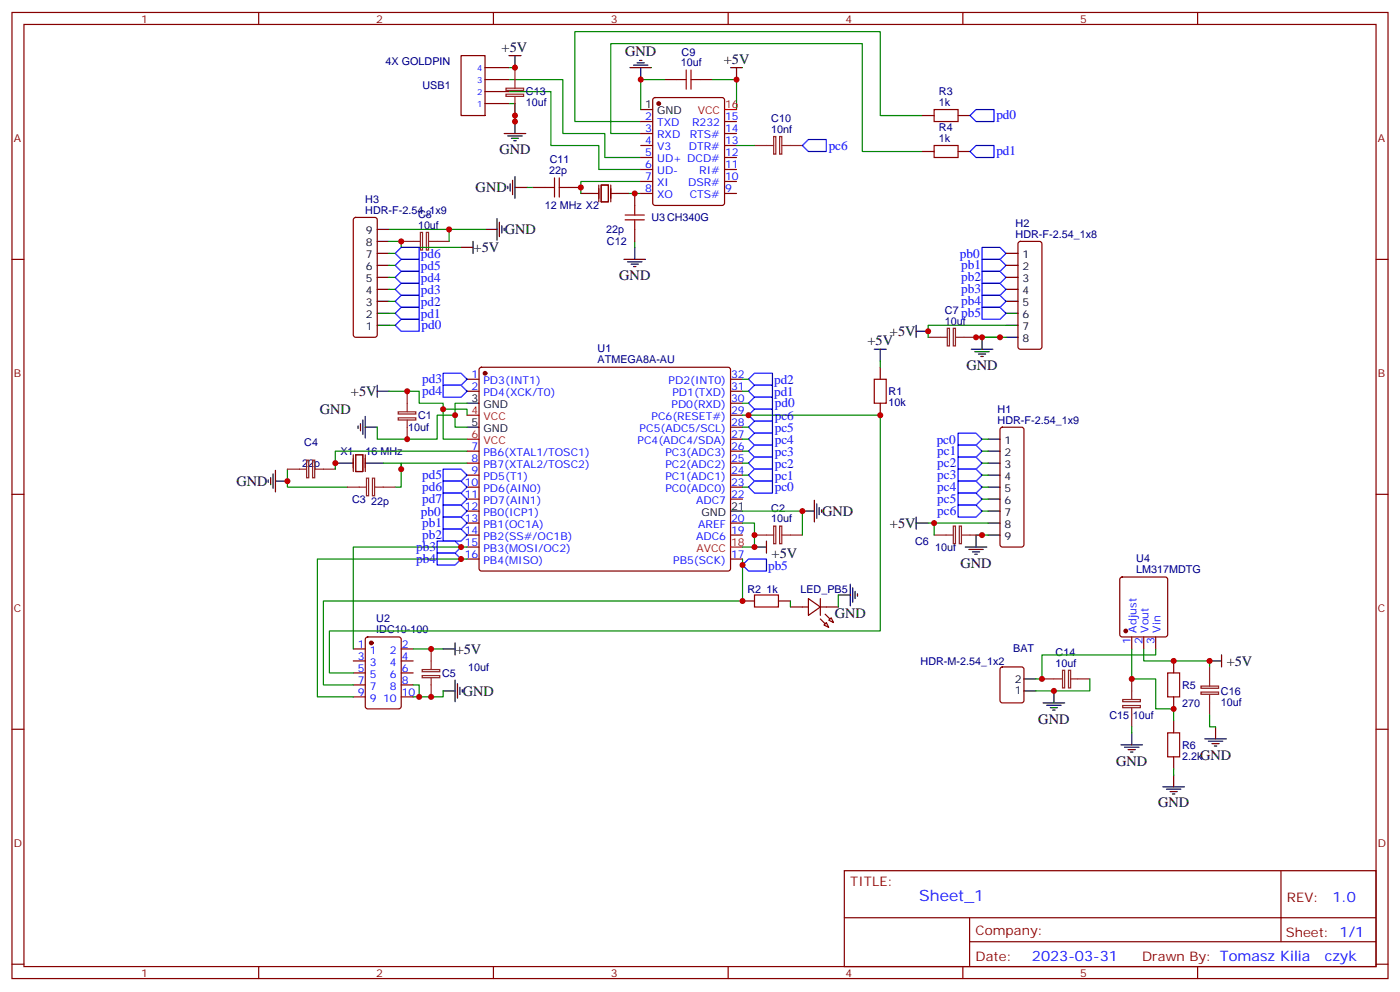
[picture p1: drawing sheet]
<svg xmlns="http://www.w3.org/2000/svg" width="412mm" height="292mm" viewBox="0 0 412 292" stroke-linecap="round" stroke-linejoin="round" font-family="sans-serif">
<g fill="none" stroke="#870000" stroke-width=".35">
<path d="M3.5 3.7h405.4v284.3h-405.4zM7.1 7.2h398.2v277.3h-398.2zM76.2 3.7v3.5M142.9 19.9h7M145.3 3.7v3.5M214.5 3.7v3.5M283.6 3.7v3.5M352.8 3.7v3.5M142.9 30.5h7M142.9 27h7M142.9 23.4h7M188.7 35.8h3.6"/>
<path d="M188.7 39.3h3.6M192.5 28.9l.5-.2h19.7l.7 .4v30.7l-.4 .6-20 .1-.7-.5v-30.6zM195.8 23.4h3.5M206.4 23.4h3.5M213.4 35.8h3.6M213.4 39.3h3.6M271.6 34h3.6M282.2 34h3.6M157 55.2h3.5M167.6 55.2h3.5M174.6 56.9h1.8M176.4 54.5v4.9"/>
<path d="M177.1 54.5h2.1v4.9h-2.1zM179.9 54.5v4.9M179.9 56.9h1.8M187 56.9v3.6M188.7 56.9h3.6M188.7 42.8h3.6M188.7 46.4h3.6M188.7 49.9h3.6M188.7 53.4h3.6M213.4 56.9h3.6M213.4 42.8h3.6M213.4 46.4h3.6"/>
<path d="M213.4 49.9h3.6M213.4 53.4h3.6M271.6 44.6h3.6M282.2 44.6h3.6M3.5 76.3h3.6M104.3 64.2l.5-.2h5.6l.5 .2 .2 .5v33.9l-.2 .5-.5 .2h-5.6l-.5-.3-.2-.4v-33.9zM187 67.5v3.5M300.1 71.3l.5-.3h5.6l.5 .3 .2 .5v30.3l-.2 .5-.5 .2h-5.6l-.5-.2-.2-.5v-30.3zM405.3 76.3h3.6M137.6 111.6h3.5M137.6 115.1h3.5M141.3 108.3l.5-.2h72.7l.5 .2 .2 .5v58.6l-.2 .5-.5 .2h-72.7l-.5-.3-.2-.4v-58.6z"/>
<path d="M215.2 111.6h3.5M215.2 115.1h3.5M215.2 118.7h3.5M259.3 108.1v3.5M259.3 118.7v3.5M137.6 132.8h3.5M137.6 136.3h3.5M137.6 139.8h3.5M215.2 132.8h3.5M215.2 136.3h3.5M215.2 139.8h3.5M215.2 129.3h3.5"/>
<path d="M215.2 125.7h3.5M215.2 122.2h3.5M294.8 125.9l.5-.2h5.6l.5 .2 .2 .5v33.9l-.2 .5-.5 .2h-5.6l-.5-.2-.2-.5v-33.9zM3.5 145.5h3.6M137.6 143.4h3.5M137.6 146.9h3.5M137.6 150.4h3.5M137.6 154h3.5M137.6 157.5h3.5M215.2 143.4h3.5M215.2 146.9h3.5M215.2 154h3.5"/>
<path d="M215.2 157.5h3.5M405.3 145.5h3.6M137.6 161h3.5M137.6 164.5h3.5M215.2 164.5h3.5M218.7 176.9h3.5M229.3 176.9h3.5M232.8 178.6h5.3M238.1 176.2l3.6 2.4-3.6 2.5zM241.7 178.6h5.2M241.7 176.2v4.9M330.1 170l.5-.2h12.7l.5 .2 .2 .5v16.3l-.3 .5-.4 .2h-12.7l-.5-.3-.3-.4v-16.3z"/>
<path d="M104.1 191h3.5M104.1 194.5h3.5M104.1 198h3.5M107.8 187.7l.5-.2h9.2l.6 .4 .1 20-.5 .7h-9.4l-.6-.4-.1-20zM118.2 191h3.5M118.2 194.5h3.5M118.2 198h3.5M242.7 183.9l.7-.7 .7 1.4zM244.1 182.5l.7-.7 .7 1.4zM294.8 196.5l.5-.2h5.6l.7 .4v9.5l-.4 .6-5.9 .1-.7-.5v-9.4zM333.4 187.5v3.5M336.9 187.5v3.5"/>
<path d="M340.4 187.5v3.5M345.7 194.5v3.5M3.5 214.6h3.6M104.1 205.1h3.5M104.1 201.6h3.5M118.2 205.1h3.5M118.2 201.6h3.5M345.7 205.1v3.5M345.7 212.2v3.5M405.3 214.6h3.6M345.7 222.7v3.6M248.7 256.3h156.6v28.2h-156.6z"/>
<path d="M377.3 256.3v20.9M248.7 270.1h156.5M285.6 277.2h119.6M285.6 270.1v14.1M3.5 283.8h3.6M76.2 284.5v3.5M145.3 284.5v3.5M214.5 284.5v3.5M283.6 284.5v3.5M352.8 284.5v3.5M405.3 283.8h3.6"/>
</g>
<g fill="#870000" stroke="#870000" stroke-width=".35">
<path d="M243.1 180.8l1.4 1.4z"/>
<path d="M241.7 182.2l1.4 1.4z"/>
<circle cx="142.9" cy="109.9" r=".53"/>
<circle cx="109.4" cy="189.2" r=".53"/>
<circle cx="194" cy="30.5" r=".53"/>
<circle cx="331.6" cy="185.7" r=".53"/>
</g>
<g fill="none" stroke="#000" stroke-width=".35">
<path d="M149.9 16.4h3.6M151.7 16.4v3.5M185.6 19.9h6.3M186.6 19.2h4.3M187.7 18.5h2.1M188.4 17.8h.7M188.7 19.9v3.5M215.2 19.9h3.5M217 19.9v3.5M148.5 39.3h6.4M151.7 35.8v3.5M188.7 32.2h3.6"/>
<path d="M149.6 40h4.2M149.6 54.8v.7M150.3 54.1v2.1M150.6 40.7h2.2M151 53.1v4.2M151.3 41.4h.7M151.7 52v6.3M151.7 55.2h3.5M171.1 56.9h3.5M181.7 56.9h3.5M111.1 74.6h3.6M111.1 78.1h3.6"/>
<path d="M111.1 67.5h3.6M111.1 71h3.6M135.8 72.8h3.5M139.3 71v3.6M142.9 67.5h3.5M146.4 64.3v6.4M147.1 65.4v4.2M147.8 66.5v2.1M148.5 67.2v.7M183.8 76.3h6.3M184.9 77h4.2M185.9 77.8h2.1"/>
<path d="M186.6 78.5h.7M187 72.8v3.5M296.3 74.6h3.6M296.3 78.1h3.6M111.1 81.6h3.6M111.1 85.2h3.6M111.1 88.7h3.6M111.1 92.2h3.6M111.1 95.7h3.6M269.9 95.7v3.6M269.9 97.5h3.5M289.3 99.3v3.5"/>
<path d="M296.3 81.6h3.6M296.3 85.2h3.6M296.3 88.7h3.6M296.3 92.2h3.6M296.3 95.7h3.6M296.3 99.3h3.6M111.1 115.1h3.6M111.1 113.4v3.5M137.6 118.7h3.5M257.5 102.8h3.6M259.3 102.8v3.5M286.1 102.8h6.4"/>
<path d="M287.2 103.5h4.2M288.2 104.2h2.1M288.9 104.9h.7M80.4 139.5v4.2M81.1 138.4v6.4M98.8 136.3h5.3M105.5 125.4v.7M106.2 124.7v2.1M106.9 123.6v4.2M107.6 125.7h3.5M107.6 122.6v6.3M107.6 136.3h5.3"/>
<path d="M137.6 125.7h3.5M291 136.3h3.6M291 129.3h3.6M291 132.8h3.6M291 139.8h3.6M79 141.3v.7M79.7 140.5v2.2M81.1 141.6h3.6M215.2 150.4h3.5M225.8 159.2v3.6M236.4 150.4h3.5M239.9 147.2v6.4"/>
<path d="M240.6 148.3v4.2M241.3 149.4v2.1M242 150.1v.7M269.9 154h3.5M269.9 152.2v3.5M287.5 157.5v3.5M291 150.4h3.6M291 143.4h3.6M291 146.9h3.6M291 154h3.6M291 157.5h3.6M222.2 161h3.6"/>
<path d="M246.9 175.1h3.6M250.5 171.9v6.4M251.2 173v4.2M251.9 174.1v2.1M252.6 174.8v.7M284.3 161h6.4M285.4 161.7h4.2M286.5 162.4h2.1M287.2 163.1h.7M130.5 191h3.6M134.1 189.2v3.6M301.6 199.8h3.6"/>
<path d="M356.3 194.5h3.5M359.8 192.8v3.5M130.5 203.3h3.6M134.1 200.2v6.3M134.8 201.2v4.3M135.5 202.3v2.1M136.2 203v.7M301.6 203.3h3.6M307.3 206.9h6.3M308.3 207.6h4.3M309.4 208.3h2.1M310.1 209h.7"/>
<path d="M310.4 203.3v3.6M330.2 219.2h6.3M331.3 219.9h4.2M333.4 215.7v3.5M354.9 217.5h6.3M356 218.2h4.2M357 218.9h2.1M357.7 219.6h.7M358.1 213.9v3.6M332.3 220.6h2.1M333 221.3h.7M342.5 231.6h6.4"/>
<path d="M343.6 232.3h4.2M344.7 233h2.1M345.4 233.7h.7M345.7 228v3.6"/>
</g>
<path d="M213.4 32.2h3.6M137.6 122.2h3.5M137.6 129.3h3.5M215.2 161h3.5" fill="none" stroke="#f00" stroke-width=".35"/>
<g fill="none" stroke="#8c2424" stroke-width=".35">
<path d="M151.7 19.9v6M149 26h5.2v.6h-5.2zM149 27.7h5.2v.7h-5.2zM151.7 28.4v5.6M222.2 42.8h5.7M227.9 40.2h.6v5.2h-.6zM229.7 40.2h.6v5.2h-.6zM230.4 42.8h6M118.2 71h5.6M123.8 68.4h.7v5.2h-.7zM125.6 68.4h.6v5.2h-.6zM126.3 71h6"/>
<path d="M273.4 99.3h5.6M279 96.6h.7v5.2h-.7zM280.8 96.6h.6v5.2h-.6zM281.5 99.3h6M119.9 115.1v6M84.7 138.1h5.6M90.3 135.4h.6v5.2h-.6zM92.1 135.4h.6v5.2h-.6zM92.8 138.1h6M117.3 121.2h5.2v.6h-5.2zM117.3 123h5.2v.6h-5.2zM119.9 123.6v5.7"/>
<path d="M102.3 143.4h5.6M107.9 140.7h.7v5.2h-.7zM109.7 140.7h.6v5.2h-.6zM110.4 143.4h6M222.2 157.5h5.7M227.9 154.8h.6v5.2h-.6zM229.7 154.8h.6v5.2h-.6zM230.4 157.5h6M275.2 157.5h5.6M280.8 154.8h.6v5.2h-.6zM282.6 154.8h.6v5.2h-.6zM283.3 157.5h6"/>
<path d="M124.4 197.1h5.1v.6h-5.1zM124.4 198.8h5.1v.7h-5.1zM127 191v6M127 199.5v5.6M306.9 199.8h6M313 197.3h.6v5.2h-.6zM314.7 197.3h.7v5.2h-.7zM315.4 199.8h5.6M333.4 199.8v6M356.3 196.3v5.6M330.7 205.9h5.2v.6h-5.2zM330.7 207.6h5.2v.7h-5.2z"/>
<path d="M333.4 208.3v5.6M353.8 203.7h5.2v.6h-5.2zM353.8 201.9h5.2v.7h-5.2zM356.3 204.4v6"/>
</g>
<g fill="none" stroke="#008700" stroke-width=".35">
<path d="M149.9 19.9h1.8M149.9 30.5h1.8v5.3v-1.8M149.9 27h12.4v15.8h14.1v7.1h12.3M149.9 23.4h15.9v15.9h12.4v7.1h10.5M188.7 39.3h-8.8v-26.5h74.1v31.8h17.6M195.8 23.4h-7.1v8.8M209.9 23.4h7.1v8.8M271.6 34h-12.3v-24.7h-90v26.5h19.4M155.2 55.2h1.8M185.2 56.9h3.5M188.7 53.4h-17.6v3.5M217 42.8h5.2"/>
<path d="M114.7 71h3.5v1.8h17.6M114.7 67.5h28.2M114.7 78.1h1.7M114.7 74.6h1.7M132.3 67.5v3.5M187 71v1.8M114.7 95.7h1.7M114.7 92.2h1.7M114.7 88.7h1.7M114.7 85.2h1.7M114.7 81.6h1.7M287.5 99.3h8.8"/>
<path d="M296.3 95.7h-22.9v3.6M114.7 115.1h8.8v3.6h7v1.7M137.6 118.7h-3.5v7h3.5M218.7 118.7h1.8M218.7 111.6h1.8M218.7 115.1h1.8M259.3 106.3v1.8M84.7 138.1v5.3h17.6M112.9 136.3h5.3v7.1h-1.8M134.1 122.2h-5.3v7.1h-17.7v-3.6M137.6 122.2v-1.8h-7.1v8.9h7.1M137.6 132.8h-38.8v5.3"/>
<path d="M137.6 136.3h-19.4v1.8M218.7 122.2h40.6v63.5h-162.3v12.3h7.1M218.7 125.7h1.8M218.7 129.3h1.8M218.7 132.8h1.8M218.7 136.3h1.8M218.7 139.8h1.8M289.3 129.3h1.7M289.3 132.8h1.7M289.3 136.3h1.7M289.3 139.8h1.7M218.7 154h3.5v7h-3.5"/>
<path d="M218.7 150.4h17.7v7.1M218.7 143.4h1.8M273.4 154h17.6M275.2 154v3.5M287.5 157.5h3.5M289.3 143.4h1.7M289.3 146.9h1.7M289.3 150.4h1.7M137.6 161h-33.5v30M137.6 164.5h-44.1v40.6h10.6M218.7 164.5v12.4h-123.5v24.7h8.9M232.8 176.9v1.7"/>
<path d="M246.9 175.1v3.5M121.7 191h8.8M321 199.8v3.5h-15.8M333.4 191v8.8h7v8.8h5.3v3.6M336.9 191v3.5h19.4v1.8M340.4 191v1.8h-33.5v7h-1.7M121.7 201.6h1.8v3.5M130.5 203.3v1.8h-8.8M333.4 213.9v1.8M356.3 210.4v3.5h1.8M345.7 226.3v1.7"/>
</g>
<path d="M104.1 133.8v5M104.8 133.8h2.1v5h-2.1zM107.6 133.8v5" fill="none" stroke="#871200" stroke-width=".35"/>
<g fill="none" stroke="#a10000" stroke-width=".35">
<path d="M199.3 23.4h2.8M202.1 20.6v5.6M203.6 23.4h2.8M203.6 20.6v5.6M275.2 32.2h7v3.6h-7zM160.5 55.2h2.8M163.3 52.4v5.6M164.7 55.2h2.9M164.7 52.4v5.6M275.2 42.8h7v3.6h-7zM184.1 64.7h5.7M184.1 63.3h5.7"/>
<path d="M187 60.5v2.8M187 64.7v2.8M257.5 111.6h3.6v7.1h-3.6zM222.2 175.1h7.1v3.5h-7.1zM344 198h3.5v7.1h-3.5zM344 215.7h3.5v7h-3.5z"/>
</g>
<g fill="none" stroke="#00f" stroke-width=".35">
<path d="M287.5 32.2h5.3v3.6h-5.3l-1.7-1.8zM236.4 42.8l1.7-1.7h5.3v3.5h-5.3zM287.5 42.8h5.3v3.6h-5.3l-1.7-1.8zM116.4 78.1l1.8-1.8h5.3v3.6h-5.3zM116.4 74.6l1.8-1.8h5.3v3.5h-5.3zM289.3 72.8h5.3l1.7 1.8-1.7 1.7h-5.3zM289.3 76.3h5.3l1.7 1.8-1.7 1.8h-5.3zM289.3 79.9h5.3l1.7 1.7-1.7 1.8h-5.3zM116.4 95.7l1.8-1.7h5.3v3.5h-5.3zM116.4 92.2l1.8-1.7h5.3v3.5h-5.3zM116.4 88.7l1.8-1.8h5.3v3.6h-5.3zM116.4 85.2l1.8-1.8h5.3v3.5h-5.3z"/>
<path d="M116.4 81.6l1.8-1.7h5.3v3.5h-5.3zM289.3 83.4h5.3l1.7 1.8-1.7 1.7h-5.3zM289.3 86.9h5.3l1.7 1.8-1.7 1.8h-5.3zM289.3 90.5h5.3l1.7 1.7-1.7 1.8h-5.3zM130.5 109.9h5.3l1.8 1.7-1.8 1.8h-5.3zM130.5 113.4h5.3l1.8 1.7-1.8 1.8h-5.3zM220.5 118.7l1.7-1.8h5.3v3.5h-5.3zM220.5 115.1l1.7-1.7h5.3v3.5h-5.3zM220.5 111.6l1.7-1.7h5.3v3.5h-5.3zM130.5 138.1h5.3l1.8 1.7-1.8 1.8h-5.3zM220.5 136.3l1.7-1.8h5.3v3.6h-5.3zM220.5 132.8l1.7-1.8h5.3v3.5h-5.3z"/>
<path d="M220.5 129.3l1.7-1.8h5.3v3.5h-5.3zM220.5 125.7l1.7-1.7h5.3v3.5h-5.3zM220.5 122.2l1.7-1.8h5.3v3.6h-5.3zM222.2 138.1h5.3v3.5h-5.3l-1.7-1.8zM282.2 127.5h5.3l1.8 1.8-1.8 1.7h-5.3zM282.2 131h5.3l1.8 1.8-1.8 1.7h-5.3zM282.2 134.5h5.3l1.8 1.8-1.8 1.8h-5.3zM282.2 138.1h5.3l1.8 1.7-1.8 1.8h-5.3zM128.8 159.2h5.3l1.7 1.8-1.7 1.8h-5.3zM130.5 148.7h5.3l1.8 1.7-1.8 1.8h-5.3zM130.5 152.2h5.3l1.8 1.8-1.8 1.7h-5.3zM130.5 155.7h5.3l1.8 1.8-1.8 1.7h-5.3z"/>
<path d="M130.5 141.6h5.3l1.8 1.8-1.8 1.7h-5.3zM130.5 145.1h5.3l1.8 1.8-1.8 1.8h-5.3zM220.5 143.4l1.7-1.8h5.3v3.5h-5.3zM282.2 141.6h5.3l1.8 1.8-1.8 1.7h-5.3zM282.2 145.1h5.3l1.8 1.8-1.8 1.8h-5.3zM282.2 148.7h5.3l1.8 1.7-1.8 1.8h-5.3zM128.8 162.8h5.3l1.7 1.7-1.7 1.8h-5.3zM218.7 166.3l1.8-1.8h5.3v3.6h-5.3z"/>
</g>
<path d="M135.8 16.4h7.1v17.6h-7.1z" fill="none" stroke="#600" stroke-width=".35"/>
<g fill="#c00">
<circle cx="134.1" cy="122.2" r=".88"/>
<circle cx="130.5" cy="120.4" r=".88"/>
<circle cx="119.9" cy="115.1" r=".88"/>
<circle cx="222.3" cy="157.5" r=".88"/>
<circle cx="222.3" cy="161" r=".88"/>
<circle cx="236.4" cy="150.4" r=".88"/>
<circle cx="118.2" cy="138.1" r=".88"/>
<circle cx="119.9" cy="129.3" r=".88"/>
<circle cx="84.7" cy="141.6" r=".88"/>
<circle cx="127" cy="191" r=".88"/>
<circle cx="127" cy="205.1" r=".88"/>
<circle cx="123.5" cy="205.1" r=".88"/>
<circle cx="259.3" cy="122.2" r=".88"/>
<circle cx="220.5" cy="122.2" r=".88"/>
<circle cx="289.3" cy="157.5" r=".88"/>
<circle cx="275.2" cy="154" r=".88"/>
<circle cx="289.3" cy="99.3" r=".88"/>
<circle cx="287.5" cy="99.3" r=".88"/>
<circle cx="273.4" cy="97.5" r=".88"/>
<circle cx="135.8" cy="161" r=".88"/>
<circle cx="135.8" cy="164.5" r=".88"/>
<circle cx="218.7" cy="166.3" r=".88"/>
<circle cx="294.6" cy="99.3" r=".88"/>
<circle cx="218.7" cy="176.9" r=".88"/>
<circle cx="132.3" cy="67.5" r=".88"/>
<circle cx="118.2" cy="71" r=".88"/>
<circle cx="187" cy="56.9" r=".88"/>
<circle cx="171.1" cy="55.2" r=".88"/>
<circle cx="217" cy="23.4" r=".88"/>
<circle cx="188.7" cy="23.4" r=".88"/>
<circle cx="151.7" cy="19.9" r=".88"/>
<circle cx="151.7" cy="34" r=".88"/>
<circle cx="151.7" cy="35.8" r=".88"/>
<circle cx="310.4" cy="203.3" r=".88"/>
<circle cx="306.9" cy="199.8" r=".88"/>
<circle cx="345.7" cy="208.6" r=".88"/>
<circle cx="333.4" cy="199.8" r=".88"/>
<circle cx="345.7" cy="194.5" r=".88"/>
<circle cx="356.3" cy="194.5" r=".88"/>
<circle cx="98.8" cy="136.3" r=".88"/>
</g>
<text font-size="4.6" fill="#00f" x="270.8" y="265.3">Sheet_1</text>
<g font-size="4.2">
<text x="147.8" y="15.3">+5V</text>
<text x="184.2" y="16.6">GND</text>
<text x="213.2" y="18.7">+5V</text>
<text x="147.1" y="45.4">GND</text>
<text x="140.1" y="56.6">GND</text>
<text x="148.7" y="68.9">GND</text>
<text x="139.5" y="74.2">+5V</text>
<text x="182.4" y="82.3">GND</text>
<text x="255.5" y="101.6">+5V</text>
<text x="262.1" y="98.9">+5V</text>
<text x="284.7" y="108.9">GND</text>
<text x="103.4" y="116.6">+5V</text>
<text x="94.2" y="121.8">GND</text>
<text x="69.7" y="143">GND</text>
<text x="242.2" y="151.8">GND</text>
<text x="262.1" y="155.3">+5V</text>
<text x="227.3" y="164.1">+5V</text>
<text x="282.9" y="167.1">GND</text>
<text x="245.9" y="181.8">GND</text>
<text x="134.2" y="192.4">+5V</text>
<text x="361.3" y="195.9">+5V</text>
<text x="136.3" y="204.7">GND</text>
<text x="305.9" y="213">GND</text>
<text x="328.8" y="225.3">GND</text>
<text x="353.5" y="223.5">GND</text>
<text x="341.1" y="237.6">GND</text>
</g>
<g font-size="4.2" fill="#00f">
<text x="392.5" y="265.5">1.0</text>
<text x="304" y="282.9">2023-03-31</text>
<text x="390.3" y="282.8">czyk</text>
</g>
<g font-size="3.9" fill="#00f">
<text x="293.5" y="35.2">pd0</text>
<text x="244.1" y="44">pc6</text>
<text x="293.5" y="45.7">pd1</text>
<text x="124" y="76">pd6</text>
<text x="282.8" y="75.8">pb0</text>
<text x="124" y="83.1">pd4</text>
<text x="124" y="79.5">pd5</text>
<text x="283.1" y="79.2">pb1</text>
<text x="283.1" y="82.7">pb2</text>
<text x="124" y="86.6">pd3</text>
<text x="283.1" y="86.2">pb3</text>
<text x="283.1" y="89.8">pb4</text>
<text x="124" y="93.6">pd1</text>
<text x="124" y="90.1">pd2</text>
<text x="283.1" y="93.3">pb5</text>
<text x="124.2" y="96.8">pd0</text>
<text x="124.4" y="112.7">pd3</text>
<text x="228" y="113.1">pd2</text>
<text x="124.4" y="116.2">pd4</text>
<text x="228" y="116.6">pd1</text>
<text x="228.2" y="119.9">pd0</text>
<text x="228.2" y="123.6">pc6</text>
<text x="228.2" y="130.6">pc4</text>
<text x="228.2" y="127.1">pc5</text>
<text x="275.9" y="130.6">pc0</text>
<text x="228.2" y="137.7">pc2</text>
<text x="228.2" y="134.1">pc3</text>
<text x="276.1" y="133.9">pc1</text>
<text x="276.1" y="137.5">pc2</text>
<text x="124.4" y="140.9">pd5</text>
<text x="228.2" y="141.2">pc1</text>
<text x="276.1" y="141">pc3</text>
<text x="124.4" y="144.4">pd6</text>
<text x="124.4" y="147.9">pd7</text>
<text x="228.2" y="144.6">pc0</text>
<text x="276.1" y="144.5">pc4</text>
<text x="276.1" y="148.1">pc5</text>
<text x="124" y="151.7">pb0</text>
<text x="124.4" y="155.1">pb1</text>
<text x="276.1" y="151.6">pc6</text>
<text x="124.4" y="158.6">pb2</text>
<text x="122.6" y="162.2">pb3</text>
<text x="122.6" y="165.7">pb4</text>
<text x="226.3" y="167.7">pb5</text>
</g>
<g font-size="3.9" fill="#800">
<text x="250.5" y="260.8">TITLE:</text>
<text x="379.1" y="265.5">REV:</text>
<text x="287.4" y="275">Company:</text>
<text x="378.7" y="275.7">Sheet: 1/1</text>
<text x="287.4" y="282.7">Date:</text>
<text x="336.4" y="282.8">Drawn By: Tomasz Kilia</text>
</g>
<g font-size="3.2" fill="#800">
<text x="41.6" y="6.7">1</text>
<text x="110.8" y="6.7">2</text>
<text x="179.9" y="6.7">3</text>
<text x="249.1" y="6.7">4</text>
<text x="318.2" y="6.7">5</text>
<text x="4.1" y="41.8">A</text>
<text x="405.9" y="41.8">A</text>
<text x="4.1" y="110.9">B</text>
<text x="405.9" y="110.9">B</text>
<text x="4.1" y="180.1">C</text>
<text x="405.9" y="180.1">C</text>
<text x="4.1" y="249.2">D</text>
<text x="405.9" y="249.2">D</text>
<text x="41.6" y="287.5">1</text>
<text x="110.8" y="287.5">2</text>
<text x="179.9" y="287.5">3</text>
<text x="249.1" y="287.5">4</text>
<text x="318.2" y="287.5">5</text>
</g>
<g font-size="3.2" fill="#000080">
<text x="200.8" y="16.4">C9</text>
<text x="113.6" y="19.3">4X GOLDPIN</text>
<text x="200.6" y="19.5">10uf</text>
<text x="124.5" y="26.3">USB1</text>
<text x="154.9" y="28.1">C13</text>
<text x="276.6" y="28">R3</text>
<text x="154.9" y="31.3">10uf</text>
<text x="227.2" y="35.9">C10</text>
<text x="276.6" y="31.2">1k</text>
<text x="227.2" y="39.1">10nf</text>
<text x="276.6" y="41.8">1k</text>
<text x="276.6" y="38.5">R4</text>
<text x="161.8" y="51.3">22p</text>
<text x="162" y="48.1">C11</text>
<text x="107.6" y="59.8">H3</text>
<text x="107.6" y="62.9">HDR-F-2.54_1x9</text>
<text x="123.1" y="64.2">C8</text>
<text x="160.5" y="61.6">12 MHz X2</text>
<text x="191.9" y="65.1">U3 CH340G</text>
<text x="123.1" y="67.3">10uf</text>
<text x="178.5" y="68.7">22p</text>
<text x="299.2" y="70">HDR-F-2.54_1x8</text>
<text x="299.2" y="66.8">H2</text>
<text x="178.8" y="72.2">C12</text>
<text x="278.4" y="95.6">10uf</text>
<text x="278.4" y="92.3">C7</text>
<text x="176" y="106.9">ATMEGA8A-AU</text>
<text x="176" y="103.6">U1</text>
<text x="261.8" y="119.5">10k</text>
<text x="261.8" y="116.3">R1</text>
<text x="123.2" y="123.4">C1</text>
<text x="293.9" y="124.7">HDR-F-2.54_1x9</text>
<text x="293.9" y="121.5">H1</text>
<text x="89.6" y="131.2">C4</text>
<text x="120.3" y="126.8">10uf</text>
<text x="89" y="137.5">22p</text>
<text x="100.3" y="133.9">X1</text>
<text x="107.7" y="133.9">16 MHz</text>
<text x="103.7" y="148">C3</text>
<text x="109.4" y="148.7">22p</text>
<text x="227.2" y="153.8">10uf</text>
<text x="227.2" y="150.6">C2</text>
<text x="269.5" y="160.4">C6</text>
<text x="275.5" y="162.2">10uf</text>
<text x="334.7" y="165.5">U4</text>
<text x="334.7" y="168.8">LM317MDTG</text>
<text x="220.1" y="174.5">R2</text>
<text x="225.8" y="174.5">1k</text>
<text x="235.8" y="174.5">LED_PB5</text>
<text x="110.9" y="183.1">U2</text>
<text x="110.9" y="186.3">IDC10-100</text>
<text x="298.5" y="191.9">BAT</text>
<text x="137.9" y="197.4">10uf</text>
<text x="271.2" y="195.6">HDR-M-2.54_1x2</text>
<text x="311" y="196.2">10uf</text>
<text x="311" y="193">C14</text>
<text x="130.2" y="199.2">C5</text>
<text x="348.2" y="202.7">R5</text>
<text x="348.3" y="208">270</text>
<text x="359.7" y="207.7">10uf</text>
<text x="359.7" y="204.5">C16</text>
<text x="326.8" y="211.5">C15</text>
<text x="333.7" y="211.5">10uf</text>
<text x="348.2" y="220.4">R6</text>
<text x="348.2" y="223.5">2.2k</text>
</g>
<g font-size="3.2">
<text x="190.1" y="31.9">1</text>
<text x="193.6" y="33.7">GND</text>
<text x="107.8" y="68.9">9</text>
<text x="107.8" y="76">7</text>
<text x="107.8" y="72.5">8</text>
<text x="301.2" y="76">1</text>
<text x="107.8" y="83">5</text>
<text x="107.8" y="79.5">6</text>
<text x="301.2" y="79.5">2</text>
<text x="301.2" y="83">3</text>
<text x="107.8" y="86.6">4</text>
<text x="301.2" y="86.6">4</text>
<text x="107.8" y="93.6">2</text>
<text x="107.8" y="90.1">3</text>
<text x="301.2" y="90.1">5</text>
<text x="301.2" y="93.6">6</text>
<text x="107.8" y="97.2">1</text>
<text x="301.2" y="97.2">7</text>
<text x="301.2" y="100.7">8</text>
<text x="138.9" y="118.3">3</text>
<text x="138.9" y="125.4">5</text>
<text x="142.4" y="120.1">GND</text>
<text x="142.4" y="127.1">GND</text>
<text x="295.9" y="130.7">1</text>
<text x="295.9" y="134.2">2</text>
<text x="295.9" y="137.7">3</text>
<text x="295.9" y="141.3">4</text>
<text x="295.9" y="144.8">5</text>
<text x="295.9" y="148.3">6</text>
<text x="206.6" y="151.8">GND</text>
<text x="215.4" y="150.1">21</text>
<text x="295.9" y="151.8">7</text>
<text x="295.9" y="155.4">8</text>
<text x="295.9" y="158.9">9</text>
<text x="298.9" y="200.9">2</text>
<text x="298.9" y="204.4">1</text>
</g>
<g font-size="3.2" fill="#00f">
<text x="190.1" y="35.4">2</text>
<text x="213.6" y="35.4">15</text>
<text x="190.1" y="38.9">3</text>
<text x="193.6" y="37.2">TXD</text>
<text x="193.6" y="40.7">RXD</text>
<text x="203.2" y="40.7">RTS#</text>
<text x="203.9" y="37.2">R232</text>
<text x="213.6" y="38.9">14</text>
<text x="190.1" y="42.5">4</text>
<text x="190.1" y="46">5</text>
<text x="193.6" y="44.2">V3</text>
<text x="193.6" y="47.8">UD+ DCD#</text>
<text x="202.9" y="44.2">DTR#</text>
<text x="213.6" y="46">12</text>
<text x="213.6" y="42.5">13</text>
<text x="190.1" y="49.5">6</text>
<text x="190.1" y="53.1">7</text>
<text x="193.6" y="51.3">UD-</text>
<text x="206" y="51.3">RI#</text>
<text x="213.6" y="53.1">10</text>
<text x="213.6" y="49.5">11</text>
<text x="190.1" y="56.6">8</text>
<text x="193.6" y="54.8">XI</text>
<text x="193.6" y="58.3">XO</text>
<text x="202.7" y="54.8">DSR#</text>
<text x="203.2" y="58.3">CTS#</text>
<text x="213.6" y="56.6">9</text>
<text x="138.9" y="111.3">1</text>
<text x="142.4" y="113">PD3(INT1)</text>
<text x="196.9" y="113">PD2(INT0)</text>
<text x="215.4" y="111.3">32</text>
<text x="138.9" y="114.8">2</text>
<text x="142.4" y="116.6">PD4(XCK/T0)</text>
<text x="198.1" y="116.6">PD1(TXD)</text>
<text x="215.4" y="118.3">30</text>
<text x="215.4" y="114.8">31</text>
<text x="191.9" y="123.6">PC6(RESET#)</text>
<text x="197.8" y="120.1">PD0(RXD)</text>
<text x="215.4" y="125.4">28</text>
<text x="215.4" y="121.8">29</text>
<text x="187.8" y="130.7">PC4(ADC4/SDA)</text>
<text x="188.4" y="127.1">PC5(ADC5/SCL)</text>
<text x="215.4" y="128.9">27</text>
<text x="138.9" y="132.4">7</text>
<text x="138.9" y="136">8</text>
<text x="142.4" y="134.2">PB6(XTAL1/TOSC1)</text>
<text x="142.4" y="137.7">PB7(XTAL2/TOSC2)</text>
<text x="196" y="137.7">PC2(ADC2)</text>
<text x="196" y="134.2">PC3(ADC3)</text>
<text x="215.4" y="136">25</text>
<text x="215.4" y="132.4">26</text>
<text x="136.9" y="143">10</text>
<text x="138.9" y="139.5">9</text>
<text x="142.4" y="141.3">PD5(T1)</text>
<text x="196" y="141.3">PC1(ADC1)</text>
<text x="215.4" y="143">23</text>
<text x="215.4" y="139.5">24</text>
<text x="136.9" y="146.5">11</text>
<text x="142.4" y="144.8">PD6(AIN0)</text>
<text x="142.4" y="148.3">PD7(AIN1)</text>
<text x="196" y="144.8">PC0(ADC0)</text>
<text x="205" y="148.3">ADC7</text>
<text x="215.4" y="146.5">22</text>
<text x="136.9" y="150.1">12</text>
<text x="136.9" y="153.6">13</text>
<text x="142.4" y="151.8">PB0(ICP1)</text>
<text x="142.4" y="155.4">PB1(OC1A)</text>
<text x="205.7" y="155.4">AREF</text>
<text x="215.4" y="153.6">20</text>
<text x="136.9" y="157.1">14</text>
<text x="136.9" y="160.7">15</text>
<text x="142.4" y="158.9">PB2(SS#/OC1B)</text>
<text x="205" y="158.9">ADC6</text>
<text x="215.4" y="157.1">19</text>
<text x="136.9" y="164.2">16</text>
<text x="142.4" y="162.4">PB3(MOSI/OC2)</text>
<text x="142.4" y="165.9">PB4(MISO)</text>
<text x="198.3" y="165.9">PB5(SCK)</text>
<text x="215.4" y="164.2">17</text>
<text x="105.4" y="190.6">1</text>
<text x="118.4" y="190.6">2</text>
<text x="333" y="189.7" transform="rotate(-90 333 189.7)">1</text>
<text x="334.8" y="186.2" transform="rotate(-90 334.8 186.2)">Adjust</text>
<text x="336.5" y="189.7" transform="rotate(-90 336.5 189.7)">2</text>
<text x="338.3" y="186.2" transform="rotate(-90 338.3 186.2)">Vout</text>
<text x="340.1" y="189.7" transform="rotate(-90 340.1 189.7)">3</text>
<text x="341.8" y="186.2" transform="rotate(-90 341.8 186.2)">Vin</text>
<text x="105.4" y="194.2">3</text>
<text x="105.4" y="197.7">5</text>
<text x="108.9" y="192.4">1</text>
<text x="108.9" y="195.9">3</text>
<text x="114.9" y="195.9">4</text>
<text x="114.9" y="192.4">2</text>
<text x="118.4" y="197.7">6</text>
<text x="118.4" y="194.2">4</text>
<text x="105.4" y="201.2">7</text>
<text x="108.9" y="199.5">5</text>
<text x="108.9" y="203">7</text>
<text x="114.9" y="203">8</text>
<text x="114.9" y="199.5">6</text>
<text x="118.4" y="201.2">8</text>
<text x="105.4" y="204.8">9</text>
<text x="108.9" y="206.5">9</text>
<text x="112.8" y="206.5">10</text>
<text x="118.4" y="204.8">10</text>
</g>
<g font-size="3.2" fill="#f00">
<text x="205.5" y="33.7">VCC</text>
<text x="213.6" y="31.9">16</text>
<text x="138.9" y="121.8">4</text>
<text x="142.4" y="123.6">VCC</text>
<text x="138.9" y="128.9">6</text>
<text x="142.4" y="130.7">VCC</text>
<text x="215.4" y="160.7">18</text>
<text x="205.1" y="162.4">AVCC</text>
</g>
<g font-size="2.5" fill="#00f">
<text x="140.6" y="21">4</text>
<text x="140.6" y="28">2</text>
<text x="140.6" y="24.5">3</text>
<text x="140.6" y="31.5">1</text>
</g>
</svg>
